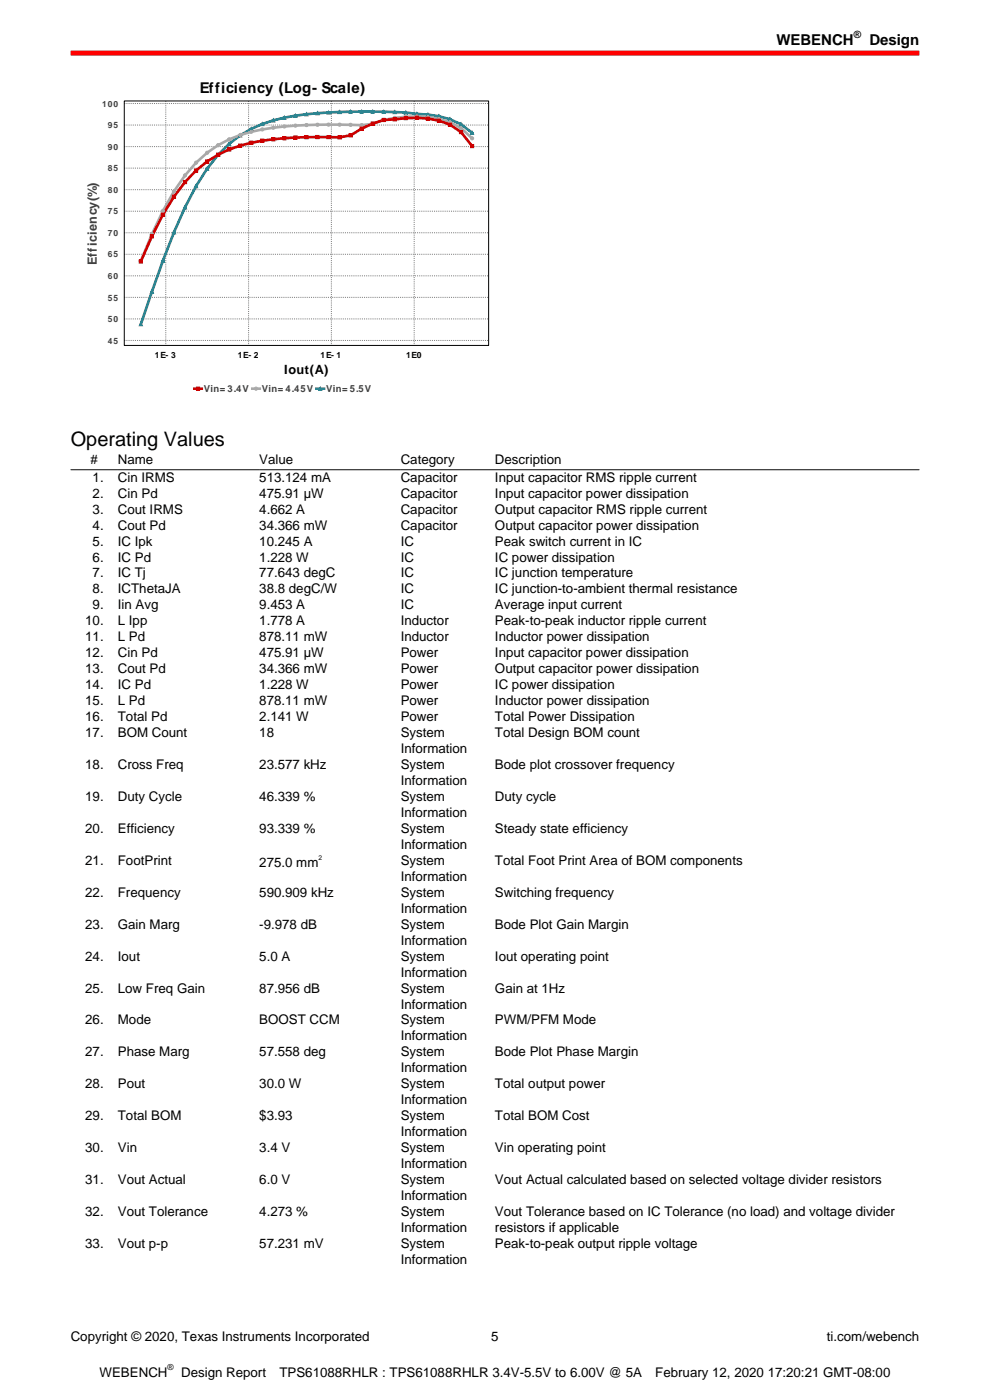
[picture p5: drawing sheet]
<svg xmlns="http://www.w3.org/2000/svg" width="210mm" height="297mm" viewBox="0 0 210 297" stroke-linecap="round" stroke-linejoin="round" font-family="sans-serif">
<path d="M15 11.3h180" fill="none" stroke="#f00" stroke-width="1.1" stroke-linecap="butt"/>
<g fill="#fff">
<path d="M15 16.6h90v67.5h-90z"/>
<path d="M40.9 80.9h38.2v3.1h-38.2z"/>
</g>
<path d="M41.2 82.5h1.6" fill="none" stroke="#c00" stroke-width=".56"/>
<path d="M41.7 82.1h.6v.7h-.6z" fill="#c00"/>
<path d="M41.7 82.1h.6v.7h-.6z" fill="none" stroke="#c00" stroke-width=".21"/>
<path d="M53.5 82.5h1.6" fill="none" stroke="#aaa" stroke-width=".56"/>
<circle cx="54.3" cy="82.5" r=".34" fill="#aaa"/>
<circle cx="54.3" cy="82.5" r=".34" fill="none" stroke="#aaa" stroke-width=".21"/>
<path d="M67.2 82.5h1.5" fill="none" stroke="#189" stroke-width=".56"/>
<path d="M67.9 82.1l.4 .7h-.7z" fill="#189"/>
<path d="M67.9 82.1l.4 .7h-.7z" fill="none" stroke="#189" stroke-width=".21"/>
<path d="M26.4 21.4h77.2v51.9h-77.2z" fill="#fff"/>
<g fill="none" stroke="#808080" stroke-width=".21" stroke-dasharray=".2 .2" stroke-linecap="butt">
<path d="M26.4 35.7h77.2M26.4 31.1h77.2M26.4 26.5h77.2M26.4 22h77.2M35.2 21.4v51.9M52.7 21.4v51.9M70.3 21.4v51.9M87.9 21.4v51.9M26.4 58.5h77.2M26.4 53.9h77.2M26.4 49.4h77.2M26.4 44.8h77.2"/>
<path d="M26.4 40.2h77.2M26.4 72.2h77.2M26.4 67.7h77.2M26.4 63.1h77.2"/>
</g>
<path d="M100.1 28.2a15.2 15.2 0 0 0-9.3-3.9 131.6 131.6 0 0 0-28.1 .2 25.5 25.5 0 0 0-18.8 11.3 85.2 85.2 0 0 0-9.3 19.5l-4.7 13.5" fill="none" stroke="#189" stroke-width=".56"/>
<path d="M100.1 29.3a13.3 13.3 0 0 0-9.3-4.5 26.3 26.3 0 0 0-11.7 1.5l-2.4 .3a112.6 112.6 0 0 0-21.1 .9 24.9 24.9 0 0 0-16.4 9.7 72.9 72.9 0 0 0-9.3 18.2" fill="none" stroke="#aaa" stroke-width=".56"/>
<path d="M100.1 31a11.5 11.5 0 0 0-9.3-5.8l-2.4-.2-2.3 .1-4.7 .4-2.3 .7-2.4 1.1-2.3 1.4-2.4 .4a82.9 82.9 0 0 0-18.7 1.2 24.7 24.7 0 0 0-16.4 11.4l-2.3 3.8-2.4 4.6-2.3 5.4" fill="none" stroke="#c00" stroke-width=".56"/>
<path d="M29.9 68.4l.3 .7h-.7z" fill="#189"/>
<path d="M29.9 68.4l.3 .7h-.7z" fill="none" stroke="#189" stroke-width=".21"/>
<path d="M32.2 61.6l.4 .6h-.7z" fill="#189"/>
<path d="M32.2 61.6l.4 .6h-.7z" fill="none" stroke="#189" stroke-width=".21"/>
<path d="M34.6 55l.3 .7h-.7z" fill="#189"/>
<path d="M34.6 55l.3 .7h-.7z" fill="none" stroke="#189" stroke-width=".21"/>
<path d="M36.9 49l.3 .6h-.6z" fill="#189"/>
<path d="M36.9 49l.3 .6h-.6z" fill="none" stroke="#189" stroke-width=".21"/>
<path d="M39.2 43.7l.4 .6h-.7z" fill="#189"/>
<path d="M39.2 43.7l.4 .6h-.7z" fill="none" stroke="#189" stroke-width=".21"/>
<path d="M41.6 39.2l.3 .6h-.7z" fill="#189"/>
<path d="M41.6 39.2l.3 .6h-.7z" fill="none" stroke="#189" stroke-width=".21"/>
<path d="M43.9 35.5l.4 .6h-.7z" fill="#189"/>
<path d="M43.9 35.5l.4 .6h-.7z" fill="none" stroke="#189" stroke-width=".21"/>
<path d="M46.3 32.5l.3 .7h-.7z" fill="#189"/>
<path d="M46.3 32.5l.3 .7h-.7z" fill="none" stroke="#189" stroke-width=".21"/>
<path d="M48.6 30.2l.3 .7h-.6z" fill="#189"/>
<path d="M48.6 30.2l.3 .7h-.6z" fill="none" stroke="#189" stroke-width=".21"/>
<path d="M51 28.4l.3 .7h-.7z" fill="#189"/>
<path d="M51 28.4l.3 .7h-.7z" fill="none" stroke="#189" stroke-width=".21"/>
<path d="M53.3 27l.3 .7h-.6z" fill="#189"/>
<path d="M53.3 27l.3 .7h-.6z" fill="none" stroke="#189" stroke-width=".21"/>
<path d="M55.6 26l.4 .6h-.7z" fill="#189"/>
<path d="M55.6 26l.4 .6h-.7z" fill="none" stroke="#189" stroke-width=".21"/>
<path d="M58 25.2l.3 .7h-.7z" fill="#189"/>
<path d="M58 25.2l.3 .7h-.7z" fill="none" stroke="#189" stroke-width=".21"/>
<path d="M60.3 24.6l.4 .7h-.7z" fill="#189"/>
<path d="M60.3 24.6l.4 .7h-.7z" fill="none" stroke="#189" stroke-width=".21"/>
<path d="M62.7 24.2l.3 .7h-.7z" fill="#189"/>
<path d="M62.7 24.2l.3 .7h-.7z" fill="none" stroke="#189" stroke-width=".21"/>
<path d="M65 23.9l.3 .7h-.6z" fill="#189"/>
<path d="M65 23.9l.3 .7h-.6z" fill="none" stroke="#189" stroke-width=".21"/>
<path d="M67.3 23.7l.4 .7h-.7z" fill="#189"/>
<path d="M67.3 23.7l.4 .7h-.7z" fill="none" stroke="#189" stroke-width=".21"/>
<path d="M69.7 23.5l.3 .7h-.6z" fill="#189"/>
<path d="M69.7 23.5l.3 .7h-.6z" fill="none" stroke="#189" stroke-width=".21"/>
<path d="M72 23.4l.4 .7h-.7z" fill="#189"/>
<path d="M72 23.4l.4 .7h-.7z" fill="none" stroke="#189" stroke-width=".21"/>
<path d="M74.4 23.4l.3 .6h-.7z" fill="#189"/>
<path d="M74.4 23.4l.3 .6h-.7z" fill="none" stroke="#189" stroke-width=".21"/>
<path d="M76.7 23.3l.4 .7h-.7z" fill="#189"/>
<path d="M76.7 23.3l.4 .7h-.7z" fill="none" stroke="#189" stroke-width=".21"/>
<path d="M79.1 23.3l.3 .7h-.7z" fill="#189"/>
<path d="M79.1 23.3l.3 .7h-.7z" fill="none" stroke="#189" stroke-width=".21"/>
<path d="M81.4 23.4l.3 .6h-.6z" fill="#189"/>
<path d="M81.4 23.4l.3 .6h-.6z" fill="none" stroke="#189" stroke-width=".21"/>
<path d="M83.7 23.4l.4 .7h-.7z" fill="#189"/>
<path d="M83.7 23.4l.4 .7h-.7z" fill="none" stroke="#189" stroke-width=".21"/>
<path d="M86.1 23.5l.3 .7h-.7z" fill="#189"/>
<path d="M86.1 23.5l.3 .7h-.7z" fill="none" stroke="#189" stroke-width=".21"/>
<path d="M88.4 23.8l.4 .7h-.7z" fill="#189"/>
<path d="M88.4 23.8l.4 .7h-.7z" fill="none" stroke="#189" stroke-width=".21"/>
<path d="M90.8 24l.3 .6h-.7z" fill="#189"/>
<path d="M90.8 24l.3 .6h-.7z" fill="none" stroke="#189" stroke-width=".21"/>
<path d="M93.1 24.3l.3 .7h-.6z" fill="#189"/>
<path d="M93.1 24.3l.3 .7h-.6z" fill="none" stroke="#189" stroke-width=".21"/>
<path d="M95.5 25l.3 .6h-.7z" fill="#189"/>
<path d="M95.5 25l.3 .6h-.7z" fill="none" stroke="#189" stroke-width=".21"/>
<path d="M97.8 26l.3 .7h-.6z" fill="#189"/>
<path d="M97.8 26l.3 .7h-.6z" fill="none" stroke="#189" stroke-width=".21"/>
<path d="M100.1 27.8l.4 .7h-.7z" fill="#189"/>
<path d="M100.1 27.8l.4 .7h-.7z" fill="none" stroke="#189" stroke-width=".21"/>
<circle cx="29.9" cy="55.4" r=".34" fill="#aaa"/>
<circle cx="29.9" cy="55.4" r=".34" fill="none" stroke="#aaa" stroke-width=".21"/>
<circle cx="32.2" cy="49.7" r=".34" fill="#aaa"/>
<circle cx="32.2" cy="49.7" r=".34" fill="none" stroke="#aaa" stroke-width=".21"/>
<circle cx="34.6" cy="44.7" r=".34" fill="#aaa"/>
<circle cx="34.6" cy="44.7" r=".34" fill="none" stroke="#aaa" stroke-width=".21"/>
<circle cx="36.9" cy="40.6" r=".34" fill="#aaa"/>
<circle cx="36.9" cy="40.6" r=".34" fill="none" stroke="#aaa" stroke-width=".21"/>
<circle cx="39.2" cy="37.2" r=".34" fill="#aaa"/>
<circle cx="39.2" cy="37.2" r=".34" fill="none" stroke="#aaa" stroke-width=".21"/>
<circle cx="41.6" cy="34.5" r=".34" fill="#aaa"/>
<circle cx="41.6" cy="34.5" r=".34" fill="none" stroke="#aaa" stroke-width=".21"/>
<circle cx="43.9" cy="32.4" r=".34" fill="#aaa"/>
<circle cx="43.9" cy="32.4" r=".34" fill="none" stroke="#aaa" stroke-width=".21"/>
<circle cx="46.3" cy="30.8" r=".34" fill="#aaa"/>
<circle cx="46.3" cy="30.8" r=".34" fill="none" stroke="#aaa" stroke-width=".21"/>
<circle cx="48.6" cy="29.6" r=".34" fill="#aaa"/>
<circle cx="48.6" cy="29.6" r=".34" fill="none" stroke="#aaa" stroke-width=".21"/>
<circle cx="51" cy="28.6" r=".34" fill="#aaa"/>
<circle cx="51" cy="28.6" r=".34" fill="none" stroke="#aaa" stroke-width=".21"/>
<circle cx="53.3" cy="28" r=".34" fill="#aaa"/>
<circle cx="53.3" cy="28" r=".34" fill="none" stroke="#aaa" stroke-width=".21"/>
<circle cx="55.6" cy="27.5" r=".34" fill="#aaa"/>
<circle cx="55.6" cy="27.5" r=".34" fill="none" stroke="#aaa" stroke-width=".21"/>
<circle cx="58" cy="27.1" r=".34" fill="#aaa"/>
<circle cx="58" cy="27.1" r=".34" fill="none" stroke="#aaa" stroke-width=".21"/>
<circle cx="60.3" cy="26.8" r=".34" fill="#aaa"/>
<circle cx="60.3" cy="26.8" r=".34" fill="none" stroke="#aaa" stroke-width=".21"/>
<circle cx="62.7" cy="26.6" r=".34" fill="#aaa"/>
<circle cx="62.7" cy="26.6" r=".34" fill="none" stroke="#aaa" stroke-width=".21"/>
<circle cx="65" cy="26.5" r=".34" fill="#aaa"/>
<circle cx="65" cy="26.5" r=".34" fill="none" stroke="#aaa" stroke-width=".21"/>
<circle cx="67.3" cy="26.5" r=".34" fill="#aaa"/>
<circle cx="67.3" cy="26.5" r=".34" fill="none" stroke="#aaa" stroke-width=".21"/>
<circle cx="69.7" cy="26.4" r=".34" fill="#aaa"/>
<circle cx="69.7" cy="26.4" r=".34" fill="none" stroke="#aaa" stroke-width=".21"/>
<circle cx="72" cy="26.4" r=".34" fill="#aaa"/>
<circle cx="72" cy="26.4" r=".34" fill="none" stroke="#aaa" stroke-width=".21"/>
<circle cx="74.4" cy="26.5" r=".34" fill="#aaa"/>
<circle cx="74.4" cy="26.5" r=".34" fill="none" stroke="#aaa" stroke-width=".21"/>
<circle cx="76.7" cy="26.6" r=".34" fill="#aaa"/>
<circle cx="76.7" cy="26.6" r=".34" fill="none" stroke="#aaa" stroke-width=".21"/>
<circle cx="79.1" cy="26.3" r=".34" fill="#aaa"/>
<circle cx="79.1" cy="26.3" r=".34" fill="none" stroke="#aaa" stroke-width=".21"/>
<circle cx="81.4" cy="25.5" r=".34" fill="#aaa"/>
<circle cx="81.4" cy="25.5" r=".34" fill="none" stroke="#aaa" stroke-width=".21"/>
<circle cx="83.7" cy="25" r=".34" fill="#aaa"/>
<circle cx="83.7" cy="25" r=".34" fill="none" stroke="#aaa" stroke-width=".21"/>
<circle cx="86.1" cy="24.8" r=".34" fill="#aaa"/>
<circle cx="86.1" cy="24.8" r=".34" fill="none" stroke="#aaa" stroke-width=".21"/>
<circle cx="88.4" cy="24.7" r=".34" fill="#aaa"/>
<circle cx="88.4" cy="24.7" r=".34" fill="none" stroke="#aaa" stroke-width=".21"/>
<circle cx="90.8" cy="24.8" r=".34" fill="#aaa"/>
<circle cx="90.8" cy="24.8" r=".34" fill="none" stroke="#aaa" stroke-width=".21"/>
<circle cx="93.1" cy="25.2" r=".34" fill="#aaa"/>
<circle cx="93.1" cy="25.2" r=".34" fill="none" stroke="#aaa" stroke-width=".21"/>
<circle cx="95.5" cy="25.9" r=".34" fill="#aaa"/>
<circle cx="95.5" cy="25.9" r=".34" fill="none" stroke="#aaa" stroke-width=".21"/>
<circle cx="97.8" cy="27.2" r=".34" fill="#aaa"/>
<circle cx="97.8" cy="27.2" r=".34" fill="none" stroke="#aaa" stroke-width=".21"/>
<circle cx="100.1" cy="29.3" r=".34" fill="#aaa"/>
<circle cx="100.1" cy="29.3" r=".34" fill="none" stroke="#aaa" stroke-width=".21"/>
<path d="M29.5 55.1h.7v.7h-.7z" fill="#c00"/>
<path d="M29.5 55.1h.7v.7h-.7z" fill="none" stroke="#c00" stroke-width=".21"/>
<path d="M31.9 49.8h.7v.7h-.7z" fill="#c00"/>
<path d="M31.9 49.8h.7v.7h-.7z" fill="none" stroke="#c00" stroke-width=".21"/>
<path d="M34.2 45.2h.7v.7h-.7z" fill="#c00"/>
<path d="M34.2 45.2h.7v.7h-.7z" fill="none" stroke="#c00" stroke-width=".21"/>
<path d="M36.6 41.4h.6v.7h-.6z" fill="#c00"/>
<path d="M36.6 41.4h.6v.7h-.6z" fill="none" stroke="#c00" stroke-width=".21"/>
<path d="M38.9 38.3h.7v.7h-.7z" fill="#c00"/>
<path d="M38.9 38.3h.7v.7h-.7z" fill="none" stroke="#c00" stroke-width=".21"/>
<path d="M41.2 35.8h.7v.7h-.7z" fill="#c00"/>
<path d="M41.2 35.8h.7v.7h-.7z" fill="none" stroke="#c00" stroke-width=".21"/>
<path d="M43.6 33.9h.7v.7h-.7z" fill="#c00"/>
<path d="M43.6 33.9h.7v.7h-.7z" fill="none" stroke="#c00" stroke-width=".21"/>
<path d="M45.9 32.5h.7v.6h-.7z" fill="#c00"/>
<path d="M45.9 32.5h.7v.6h-.7z" fill="none" stroke="#c00" stroke-width=".21"/>
<path d="M48.3 31.4h.6v.7h-.6z" fill="#c00"/>
<path d="M48.3 31.4h.6v.7h-.6z" fill="none" stroke="#c00" stroke-width=".21"/>
<path d="M50.6 30.6h.7v.6h-.7z" fill="#c00"/>
<path d="M50.6 30.6h.7v.6h-.7z" fill="none" stroke="#c00" stroke-width=".21"/>
<path d="M53 30h.6v.6h-.6z" fill="#c00"/>
<path d="M53 30h.6v.6h-.6z" fill="none" stroke="#c00" stroke-width=".21"/>
<path d="M55.3 29.5h.7v.7h-.7z" fill="#c00"/>
<path d="M55.3 29.5h.7v.7h-.7z" fill="none" stroke="#c00" stroke-width=".21"/>
<path d="M57.6 29.2h.7v.7h-.7z" fill="#c00"/>
<path d="M57.6 29.2h.7v.7h-.7z" fill="none" stroke="#c00" stroke-width=".21"/>
<path d="M60 29h.7v.7h-.7z" fill="#c00"/>
<path d="M60 29h.7v.7h-.7z" fill="none" stroke="#c00" stroke-width=".21"/>
<path d="M62.3 28.8h.7v.7h-.7z" fill="#c00"/>
<path d="M62.3 28.8h.7v.7h-.7z" fill="none" stroke="#c00" stroke-width=".21"/>
<path d="M64.7 28.8h.6v.6h-.6z" fill="#c00"/>
<path d="M64.7 28.8h.6v.6h-.6z" fill="none" stroke="#c00" stroke-width=".21"/>
<path d="M67 28.7h.7v.7h-.7z" fill="#c00"/>
<path d="M67 28.7h.7v.7h-.7z" fill="none" stroke="#c00" stroke-width=".21"/>
<path d="M69.4 28.7h.6v.7h-.6z" fill="#c00"/>
<path d="M69.4 28.7h.6v.7h-.6z" fill="none" stroke="#c00" stroke-width=".21"/>
<path d="M71.7 28.8h.7v.7h-.7z" fill="#c00"/>
<path d="M71.7 28.8h.7v.7h-.7z" fill="none" stroke="#c00" stroke-width=".21"/>
<path d="M74 28.4h.7v.6h-.7z" fill="#c00"/>
<path d="M74 28.4h.7v.6h-.7z" fill="none" stroke="#c00" stroke-width=".21"/>
<path d="M76.4 26.9h.7v.7h-.7z" fill="#c00"/>
<path d="M76.4 26.9h.7v.7h-.7z" fill="none" stroke="#c00" stroke-width=".21"/>
<path d="M78.7 25.9h.7v.7h-.7z" fill="#c00"/>
<path d="M78.7 25.9h.7v.7h-.7z" fill="none" stroke="#c00" stroke-width=".21"/>
<path d="M81.1 25.1h.6v.7h-.6z" fill="#c00"/>
<path d="M81.1 25.1h.6v.7h-.6z" fill="none" stroke="#c00" stroke-width=".21"/>
<path d="M83.4 25h.7v.7h-.7z" fill="#c00"/>
<path d="M83.4 25h.7v.7h-.7z" fill="none" stroke="#c00" stroke-width=".21"/>
<path d="M85.7 24.7h.7v.7h-.7z" fill="#c00"/>
<path d="M85.7 24.7h.7v.7h-.7z" fill="none" stroke="#c00" stroke-width=".21"/>
<path d="M88.1 24.7h.7v.6h-.7z" fill="#c00"/>
<path d="M88.1 24.7h.7v.6h-.7z" fill="none" stroke="#c00" stroke-width=".21"/>
<path d="M90.4 24.8h.7v.7h-.7z" fill="#c00"/>
<path d="M90.4 24.8h.7v.7h-.7z" fill="none" stroke="#c00" stroke-width=".21"/>
<path d="M92.8 25.3h.6v.6h-.6z" fill="#c00"/>
<path d="M92.8 25.3h.6v.6h-.6z" fill="none" stroke="#c00" stroke-width=".21"/>
<path d="M95.1 26.1h.7v.7h-.7z" fill="#c00"/>
<path d="M95.1 26.1h.7v.7h-.7z" fill="none" stroke="#c00" stroke-width=".21"/>
<path d="M97.5 27.7h.6v.7h-.6z" fill="#c00"/>
<path d="M97.5 27.7h.6v.7h-.6z" fill="none" stroke="#c00" stroke-width=".21"/>
<path d="M99.8 30.7h.7v.6h-.7z" fill="#c00"/>
<path d="M99.8 30.7h.7v.6h-.7z" fill="none" stroke="#c00" stroke-width=".21"/>
<path d="M26.4 21.4h77.2v51.9h-77.2z" fill="none" stroke="#000" stroke-width=".21"/>
<path d="M15 99.6h180" fill="none" stroke="#444" stroke-width=".26"/>
<text font-size="4.2" x="15" y="94.7">Operating Values</text>
<g font-size="3.2">
<text x="164.7" y="9.6">WEBENCH</text>
<text x="184.4" y="9.6">Design</text>
</g>
<text font-size="3.1" x="42.4" y="19.7">Efficiency (Log- Scale)</text>
<g font-size="2.8">
<text x="19.2" y="98.5">#</text>
<text x="25" y="98.5">Name</text>
<text x="55" y="98.5">Value</text>
<text x="85" y="98.5">Category</text>
<text x="105" y="98.5">Description</text>
<text x="19.6" y="102.2">1.</text>
<text x="19.6" y="105.6">2.</text>
<text x="25" y="102.2">Cin IRMS</text>
<text x="25" y="105.6">Cin Pd</text>
<text x="55" y="102.2">513.124 mA</text>
<text x="55" y="105.6">475.91 µW</text>
<text x="85" y="102.2">Capacitor</text>
<text x="85" y="105.6">Capacitor</text>
<text x="105" y="102.2">Input capacitor RMS ripple current</text>
<text x="105" y="105.6">Input capacitor power dissipation</text>
<text x="19.6" y="109">3.</text>
<text x="19.6" y="112.3">4.</text>
<text x="25" y="109">Cout IRMS</text>
<text x="25" y="112.3">Cout Pd</text>
<text x="55" y="109">4.662 A</text>
<text x="55" y="112.3">34.366 mW</text>
<text x="85" y="109">Capacitor</text>
<text x="85" y="112.3">Capacitor</text>
<text x="105" y="109">Output capacitor RMS ripple current</text>
<text x="105" y="112.3">Output capacitor power dissipation</text>
<text x="19.6" y="115.7">5.</text>
<text x="19.6" y="119.1">6.</text>
<text x="25" y="115.7">IC Ipk</text>
<text x="25" y="119.1">IC Pd</text>
<text x="55" y="115.7">10.245 A</text>
<text x="55" y="119.1">1.228 W</text>
<text x="85" y="115.7">IC</text>
<text x="85" y="119.1">IC</text>
<text x="105" y="115.7">Peak switch current in IC</text>
<text x="105" y="119.1">IC power dissipation</text>
<text x="19.6" y="122.5">7.</text>
<text x="19.6" y="125.9">8.</text>
<text x="25" y="122.5">IC Tj</text>
<text x="25" y="125.9">ICThetaJA</text>
<text x="55" y="122.5">77.643 degC</text>
<text x="55" y="125.9">38.8 degC/W</text>
<text x="85" y="122.5">IC</text>
<text x="85" y="125.9">IC</text>
<text x="105" y="122.5">IC junction temperature</text>
<text x="105" y="125.9">IC junction-to-ambient thermal resistance</text>
<text x="19.6" y="129.3">9.</text>
<text x="25" y="129.3">Iin Avg</text>
<text x="55" y="129.3">9.453 A</text>
<text x="85" y="129.3">IC</text>
<text x="105" y="129.3">Average input current</text>
<text x="18.1" y="132.7">10.</text>
<text x="18.1" y="136.1">11.</text>
<text x="25" y="132.7">L Ipp</text>
<text x="25" y="136.1">L Pd</text>
<text x="55" y="132.7">1.778 A</text>
<text x="55" y="136.1">878.11 mW</text>
<text x="85" y="132.7">Inductor</text>
<text x="85" y="136.1">Inductor</text>
<text x="105" y="132.7">Peak-to-peak inductor ripple current</text>
<text x="105" y="136.1">Inductor power dissipation</text>
<text x="18.1" y="139.4">12.</text>
<text x="18.1" y="142.8">13.</text>
<text x="25" y="139.4">Cin Pd</text>
<text x="25" y="142.8">Cout Pd</text>
<text x="55" y="139.4">475.91 µW</text>
<text x="55" y="142.8">34.366 mW</text>
<text x="85" y="139.4">Power</text>
<text x="85" y="142.8">Power</text>
<text x="105" y="139.4">Input capacitor power dissipation</text>
<text x="105" y="142.8">Output capacitor power dissipation</text>
<text x="18.1" y="146.2">14.</text>
<text x="18.1" y="149.6">15.</text>
<text x="25" y="146.2">IC Pd</text>
<text x="25" y="149.6">L Pd</text>
<text x="55" y="146.2">1.228 W</text>
<text x="55" y="149.6">878.11 mW</text>
<text x="85" y="146.2">Power</text>
<text x="85" y="149.6">Power</text>
<text x="105" y="146.2">IC power dissipation</text>
<text x="105" y="149.6">Inductor power dissipation</text>
<text x="18.1" y="153">16.</text>
<text x="25" y="153">Total Pd</text>
<text x="55" y="153">2.141 W</text>
<text x="85" y="153">Power</text>
<text x="105" y="153">Total Power Dissipation</text>
<text x="18.1" y="156.4">17.</text>
<text x="25" y="156.4">BOM Count</text>
<text x="55" y="156.4">18</text>
<text x="85" y="156.4">System</text>
<text x="85" y="159.8">Information</text>
<text x="105" y="156.4">Total Design BOM count</text>
<text x="18.1" y="163.1">18.</text>
<text x="25" y="163.1">Cross Freq</text>
<text x="55" y="163.1">23.577 kHz</text>
<text x="85" y="163.1">System</text>
<text x="85" y="166.5">Information</text>
<text x="105" y="163.1">Bode plot crossover frequency</text>
<text x="18.1" y="169.9">19.</text>
<text x="25" y="169.9">Duty Cycle</text>
<text x="55" y="169.9">46.339 %</text>
<text x="85" y="169.9">System</text>
<text x="85" y="173.3">Information</text>
<text x="105" y="169.9">Duty cycle</text>
<text x="18.1" y="176.7">20.</text>
<text x="25" y="176.7">Efficiency</text>
<text x="55" y="176.7">93.339 %</text>
<text x="85" y="176.7">System</text>
<text x="105" y="176.7">Steady state efficiency</text>
<text x="18.1" y="183.5">21.</text>
<text x="25" y="183.5">FootPrint</text>
<text x="55" y="183.9">275.0 mm</text>
<text x="85" y="180.1">Information</text>
<text x="85" y="183.5">System</text>
<text x="105" y="183.5">Total Foot Print Area of BOM components</text>
<text x="18.1" y="190.2">22.</text>
<text x="25" y="190.2">Frequency</text>
<text x="55" y="190.2">590.909 kHz</text>
<text x="85" y="186.9">Information</text>
<text x="85" y="190.2">System</text>
<text x="105" y="190.2">Switching frequency</text>
<text x="18.1" y="197">23.</text>
<text x="25" y="197">Gain Marg</text>
<text x="55" y="197">-9.978 dB</text>
<text x="85" y="193.6">Information</text>
<text x="85" y="197">System</text>
<text x="105" y="197">Bode Plot Gain Margin</text>
<text x="18.1" y="203.8">24.</text>
<text x="25" y="203.8">Iout</text>
<text x="55" y="203.8">5.0 A</text>
<text x="85" y="200.4">Information</text>
<text x="85" y="203.8">System</text>
<text x="105" y="203.8">Iout operating point</text>
<text x="85" y="207.2">Information</text>
<text x="18.1" y="210.6">25.</text>
<text x="25" y="210.6">Low Freq Gain</text>
<text x="55" y="210.6">87.956 dB</text>
<text x="85" y="210.6">System</text>
<text x="85" y="213.9">Information</text>
<text x="105" y="210.6">Gain at 1Hz</text>
<text x="18.1" y="217.3">26.</text>
<text x="25" y="217.3">Mode</text>
<text x="55" y="217.3">BOOST CCM</text>
<text x="85" y="217.3">System</text>
<text x="85" y="220.7">Information</text>
<text x="105" y="217.3">PWM/PFM Mode</text>
<text x="18.1" y="224.1">27.</text>
<text x="25" y="224.1">Phase Marg</text>
<text x="55" y="224.1">57.558 deg</text>
<text x="85" y="224.1">System</text>
<text x="85" y="227.5">Information</text>
<text x="105" y="224.1">Bode Plot Phase Margin</text>
<text x="18.1" y="230.9">28.</text>
<text x="25" y="230.9">Pout</text>
<text x="55" y="230.9">30.0 W</text>
<text x="85" y="230.9">System</text>
<text x="105" y="230.9">Total output power</text>
<text x="18.1" y="237.7">29.</text>
<text x="25" y="237.7">Total BOM</text>
<text x="55" y="237.7">$3.93</text>
<text x="85" y="234.3">Information</text>
<text x="85" y="237.7">System</text>
<text x="105" y="237.7">Total BOM Cost</text>
<text x="18.1" y="244.4">30.</text>
<text x="25" y="244.4">Vin</text>
<text x="55" y="244.4">3.4 V</text>
<text x="85" y="241">Information</text>
<text x="85" y="244.4">System</text>
<text x="105" y="244.4">Vin operating point</text>
<text x="18.1" y="251.2">31.</text>
<text x="25" y="251.2">Vout Actual</text>
<text x="55" y="251.2">6.0 V</text>
<text x="85" y="247.8">Information</text>
<text x="85" y="251.2">System</text>
<text x="105" y="251.2">Vout Actual calculated based on selected voltage divider resistors</text>
<text x="18.1" y="258">32.</text>
<text x="25" y="258">Vout Tolerance</text>
<text x="55" y="258">4.273 %</text>
<text x="85" y="254.6">Information</text>
<text x="85" y="258">System</text>
<text x="105" y="258">Vout Tolerance based on IC Tolerance (no load) and voltage divider</text>
<text x="85" y="261.4">Information</text>
<text x="105" y="261.4">resistors if applicable</text>
<text x="18.1" y="264.7">33.</text>
<text x="25" y="264.7">Vout p-p</text>
<text x="55" y="264.7">57.231 mV</text>
<text x="85" y="264.7">System</text>
<text x="85" y="268.1">Information</text>
<text x="105" y="264.7">Peak-to-peak output ripple voltage</text>
<text x="15" y="284.4">Copyright © 2020, Texas Instruments Incorporated</text>
<text x="104.2" y="284.4">5</text>
<text x="175.4" y="284.4">ti.com/webench</text>
<text x="21.1" y="292">WEBENCH</text>
<text x="38.4" y="292">Design Report</text>
<text x="59.3" y="292">TPS61088RHLR : TPS61088RHLR 3.4V-5.5V to 6.00V @ 5A</text>
<text x="139" y="292">February 12, 2020 17:20:21 GMT-08:00</text>
</g>
<text font-size="2.7" fill="#404040" x="20.5" y="56.1" transform="rotate(-90 20.5 56.1)">Efficiency(%)</text>
<text font-size="2.7" x="60.3" y="79.4">Iout(A)</text>
<text font-size="2.1" x="181.1" y="8">®</text>
<g font-size="2" fill="#404040">
<text x="43.2" y="83.2">Vin= 3.4V</text>
<text x="55.5" y="83.2">Vin= 4.45V</text>
<text x="69.2" y="83.2">Vin= 5.5V</text>
</g>
<g font-size="1.8" fill="#404040">
<text x="21.7" y="22.6">100</text>
<text x="22.9" y="27.2">95</text>
<text x="22.9" y="31.8">90</text>
<text x="22.9" y="40.9">80</text>
<text x="22.9" y="36.3">85</text>
<text x="22.9" y="45.5">75</text>
<text x="22.9" y="50">70</text>
<text x="22.9" y="59.2">60</text>
<text x="22.9" y="54.6">65</text>
<text x="22.9" y="63.8">55</text>
<text x="22.9" y="68.3">50</text>
<text x="22.9" y="72.9">45</text>
</g>
<g font-size="1.8">
<text x="32.9" y="76">1E- 3</text>
<text x="50.4" y="76">1E- 2</text>
<text x="68" y="76">1E- 1</text>
<text x="86.1" y="76">1E0</text>
<text x="35.5" y="290.6">®</text>
</g>
<text font-size="1.4" x="67.5" y="182.5">2</text>
</svg>
